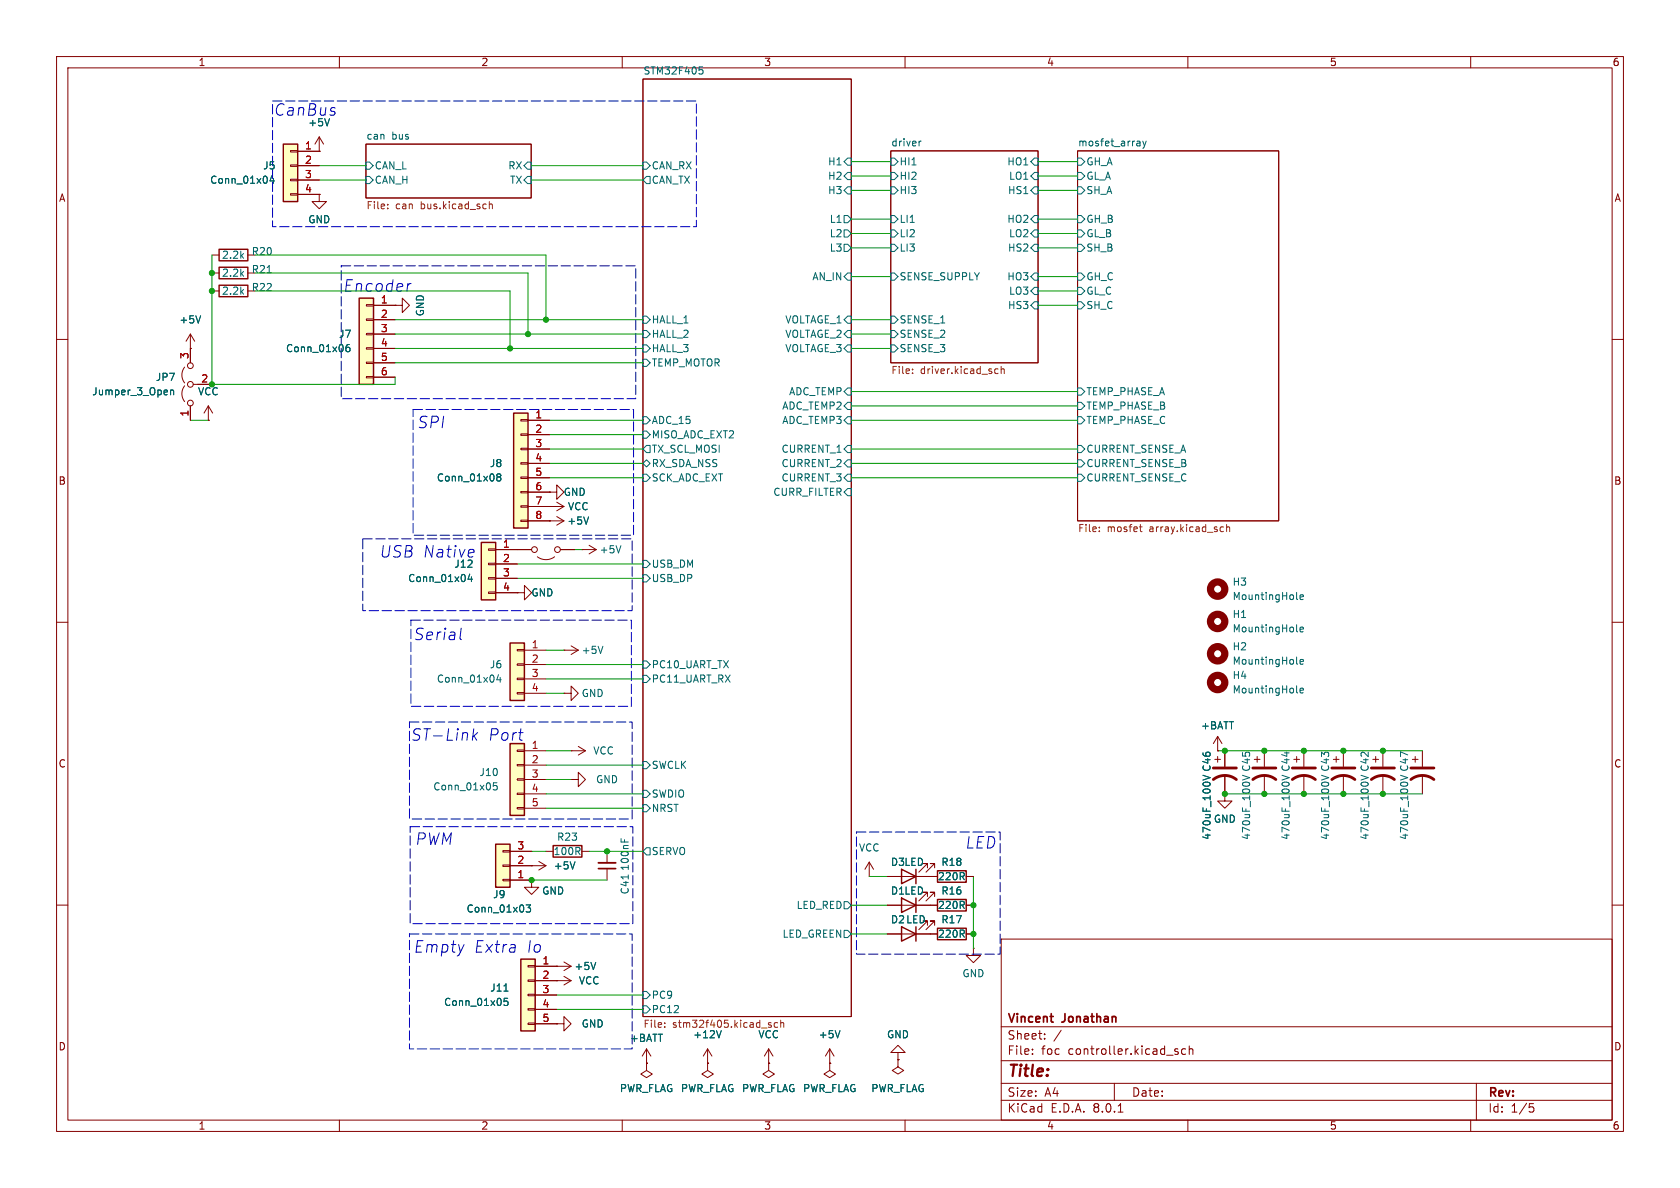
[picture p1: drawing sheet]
<svg xmlns="http://www.w3.org/2000/svg" width="297mm" height="210mm" viewBox="0 0 297 210" stroke-linecap="round" stroke-linejoin="round" font-family="sans-serif">
<g fill="none" stroke="#840000" stroke-width=".18">
<path d="M10 10h277v190h-277zM12 12h273v186h-273zM60 10v2M110 10v2M113.7 14h36.8v165.7h-36.8zM160 10v2M210 10v2M260 10v2M56.4 34.4v1.2h-1.2l1.2 1.3 1.3-1.3h-1.3M56.4 34.4h.1M64.7 25.5h29.2v9.5h-29.2zM157.5 26.7h26v37.4h-26z"/>
<path d="M190.5 26.7h35.6v65.4h-35.6zM10 60h2M285 60h2M10 110h2M285 110h2M214.8 134.2h1M215.3 133.7v1M216.5 132.7v2.8M216.5 137v3.3M228.7 134.2h1M229.2 133.7v1M230.5 132.7v2.8"/>
<path d="M230.5 137v3.3M235.7 134.2h1M236.2 133.7v1M237.5 132.7v2.8M237.5 137v3.3M242.7 134.2h1M243.2 133.7v1M244.5 132.7v2.8M244.5 137v3.3M249.7 134.2h1M250.2 133.7v1M251.5 132.7v2.8"/>
<path d="M251.5 137v3.3M10 160h2M285 160h2M164.5 160h1.2M170.8 160h1.3M177 166h108v32h-108zM60 198v2M110 198v2M160 198v2M177 194.5h108M177 191.5h108M177 187.5h108"/>
<path d="M177 181.5h108M182.5 186.3v.1M182.5 185.5v.1M184.7 183.6v.1M184.7 182.8v.1M187.6 182.1l-1.3 2M197 191.5v3M197.7 196.6h.8M207.9 185.9l.3 .1 .1 .2-.2 .2h-.3M207.9 185.4l.3 .1M209.6 185.5l-.4-.1-.3 .3v.4l.1 .2h.6M210 198v2"/>
<path d="M210.2 185.5l.3-.1 .3 .1 .1 .9M210.2 184.9v1.5M260 198v2M261 191.5v6.5M270.4 195.1h.7M270.5 195.7h.4l.3 .3-.2 .5-.5 .1"/>
</g>
<g fill="none" stroke="#006464" stroke-width=".18">
<path d="M123.6 11.8h.6M123.7 12.3h.3l.3 .3-.1 .4-.5 .1M64.7 28.6h.6l.7 .7-.7 .6h-.6zM64.7 31.2h.6l.7 .6-.7 .7h-.6zM93.3 28.6h.6v1.3h-.6l-.7-.6zM93.3 31.2h.6v1.3h-.6l-.7-.7zM113.7 28.6h.6l.6 .7-.6 .6h-.6zM113.7 31.8l.6-.6h.6v1.3h-.6zM149.2 38.1h.7l.6 .6-.6 .7h-.7zM149.2 31.1l.7-.6h.6v1.3h-.6zM149.2 33.7l.7-.7h.6v1.3h-.6zM149.9 27.9h.6v1.3h-.6l-.7-.6z"/>
<path d="M157.5 38.1h.6l.6 .6-.6 .7h-.6zM157.5 27.9h.6l.6 .7-.6 .6h-.6zM157.5 33h.6l.6 .7-.6 .6h-.6zM157.5 30.5h.6l.6 .6-.6 .7h-.6zM162.8 24.9l-.3 .3M182.9 27.9h.6v1.3h-.6l-.7-.6zM182.9 30.5h.6v1.3h-.6l-.7-.7zM182.9 33h.6v1.3h-.6l-.7-.6zM182.9 38.1h.6v1.3h-.6l-.7-.7zM190.5 38.1h.6l.7 .6-.7 .7h-.6zM190.5 27.9h.6l.7 .7-.7 .6h-.6zM190.5 30.5h.6l.7 .6-.7 .7h-.6z"/>
<path d="M190.5 33h.6l.7 .7-.7 .6h-.6zM201.4 24.9l.1 .2v.7M201.5 25.7l-.4 .1M201.5 25.3h-.4M202 24.9l.3 .9M202.3 25.8l-.3 .4M202.6 24.9l-.3 .9M113.7 55.9h.6l.6 .6-.6 .7h-.6zM113.7 58.4h.6l.6 .7-.6 .6h-.6zM149.2 56.5l.7-.6h.6v1.3h-.6zM149.2 59.1l.7-.7h.6v1.3h-.6zM149.2 40.6h.7l.6 .7-.6 .6h-.7z"/>
<path d="M149.2 43.2h.7l.6 .6-.6 .7h-.7zM149.9 48.3h.6v1.2h-.6l-.7-.6zM157.5 40.6h.6l.6 .7-.6 .6h-.6zM157.5 43.2h.6l.6 .6-.6 .7h-.6zM157.5 48.3h.6l.6 .6-.6 .6h-.6zM157.5 55.9h.6l.6 .6-.6 .7h-.6zM157.5 58.4h.6l.6 .7-.6 .6h-.6zM182.9 53.3h.6v1.3h-.6l-.7-.6zM182.9 43.2h.6v1.3h-.6l-.7-.7zM182.9 48.3h.6v1.2h-.6l-.7-.6zM182.9 50.8h.6v1.3h-.6l-.7-.7zM182.9 40.6h.6v1.3h-.6l-.7-.6z"/>
<path d="M190.5 50.8h.6l.7 .6-.7 .7h-.6zM190.5 40.6h.6l.7 .7-.7 .6h-.6zM190.5 48.3h.6l.7 .6-.7 .6h-.6zM190.5 53.3h.6l.7 .7-.7 .6h-.6zM190.5 43.2h.6l.7 .6-.7 .7h-.6zM113.7 76.2h.6l.6 .6-.6 .7h-.6zM113.7 63.5h.6l.6 .6-.6 .7h-.6zM113.7 61h.6l.6 .6-.6 .6h-.6zM113.7 73.7h.6l.6 .6-.6 .6h-.6zM114.3 78.7h.6v1.3h-.6l-.6-.6zM149.2 61.6l.7-.6h.6v1.2h-.6zM149.2 71.8l.7-.7h.6v1.3h-.6z"/>
<path d="M149.2 74.3l.7-.6h.6v1.2h-.6zM149.2 79.4l.7-.7h.6v1.3h-.6zM149.9 68.6h.6v1.3h-.6l-.7-.7zM157.5 61h.6l.6 .6-.6 .6h-.6zM190.5 71.1h.6l.7 .7-.7 .6h-.6zM190.5 73.7h.6l.7 .6-.7 .6h-.6zM190.5 68.6h.6l.7 .6-.7 .7h-.6zM190.5 78.7h.6l.7 .7-.7 .6h-.6zM113.7 99.1h.6l.6 .6-.6 .6h-.6zM113.7 81.9l.6-.6 .6 .6-.6 .7zM113.7 83.8h.6l.6 .7-.6 .6h-.6zM149.2 87l.7-.6h.6v1.2h-.6z"/>
<path d="M149.2 81.9l.7-.6h.6v1.3h-.6zM149.9 83.8h.6v1.3h-.6l-.7-.6zM190.5 83.8h.6l.7 .7-.7 .6h-.6zM190.5 81.3h.6l.7 .6-.7 .7h-.6zM113.7 101.6h.6l.6 .6-.6 .7h-.6zM113.7 119.4h.6l.6 .6-.6 .7h-.6zM113.7 116.8h.6l.6 .7-.6 .6h-.6zM229.2 111.5l.2 .2M229.8 111.3l.6-.1v-.3h-.4l-.2 .1 .1 .6h.5M113.7 139.7h.6l.6 .6-.6 .7h-.6zM113.7 134.6h.6l.6 .7-.6 .6h-.6zM212.7 137l1.2 .5-1.2 .4"/>
<path d="M226.6 137l1.3 .5-1.3 .4M229.2 122.3l.2 .2M229.8 122.1l.6-.1v-.3h-.4l-.2 .1 .1 .6h.5M233.6 137l1.3 .5-1.3 .4M240.6 137l1.3 .5-1.3 .4M247.6 137l1.3 .5-1.3 .4M113.7 142.2h.6l.6 .7-.6 .6h-.6zM113.7 150.5l.6-.6h.6v1.2h-.6zM149.2 159.4h.7l.6 .6-.6 .7h-.7zM113.7 177.8h.6l.6 .6-.6 .7h-.6zM113.7 175.3h.6l.6 .6-.6 .6h-.6zM149.2 164.5h.7l.6 .6-.6 .6h-.7z"/>
</g>
<g fill="none" stroke="#725600" stroke-width=".18">
<path d="M68.5 36.8v.1M68.5 36.1v.1M86.5 35.6v1.3M86.5 36.2l.2-.1h.3v.8M161.3 65.9v.1M161.3 65.3v.1M176 66h.4M176 65.3h.4M177 65.3l.2-.1 .3 .1v.7M177 64.8v1.2M194.3 93.9v.1M194.3 93.2v.1"/>
<path d="M201.4 93.1h.5M201.6 93.8l.3 .2M216.2 93.1l.1 .1M216.3 93.9l-.1 .1M216.8 93.3l.2-.2 .3 .1 .1 .8M216.8 92.7v1.3M117.5 181.5v.1M117.5 180.8v.1M135.9 181.1l.5 .3-.1 .2h-.3M135.9 180.8h.4M137.5 180.8h-.4l-.2 .2 .1 .6h.5M138 180.9l.2-.1h.3l.1 .8"/>
<path d="M138 180.3v1.3"/>
</g>
<path d="M165.7 159h5.1v2h-5.1z" fill="none" stroke="#840000" stroke-width=".25"/>
<path d="M214.5 137.8a3.3 3.3 0 0 1 4.1 0M214.5 135.8h4.1M228.5 137.8a3.3 3.3 0 0 1 4 0M228.5 135.8h4M235.5 137.8a3.3 3.3 0 0 1 4 0M235.5 135.8h4M242.4 137.8a3.3 3.3 0 0 1 4.1 0M242.4 135.8h4.1M249.4 137.8a3.3 3.3 0 0 1 4.1 0M249.4 135.8h4.1" fill="none" stroke="#840000" stroke-width=".51"/>
<g fill="none" stroke="#840000" stroke-width="1.3">
<circle cx="215.3" cy="109.9" r="1.27"/>
<circle cx="215.3" cy="120.6" r="1.27"/>
</g>
<path d="M90.8 73h2.5v20.3h-2.5z" fill="#ffffc2"/>
<g fill="none" stroke="#840000" stroke-width=".18">
<path d="M56.4 26.7h.1M56.4 24.2l-.7 1.3M56.4 24.2v2.5M56.4 24.2l.8 1.3M69.8 54h1.3v1.2l1.3-1.2-1.3-1.3v1.3M69.8 54h.1M92.1 79.2h1.2v.3h-1.2zM92.1 76.7h1.2v.3h-1.2zM92.1 74.2h1.2v.2h-1.2zM93.3 74.3h3.9M93.3 76.8h3.9M93.3 79.4h3.9"/>
<path d="M92.1 91.9h1.2v.3h-1.2zM92.1 89.4h1.2v.3h-1.2zM92.1 86.9h1.2v.2h-1.2zM92.1 84.3h1.2v.3h-1.2zM92.1 81.8h1.2v.2h-1.2zM93.3 81.9h3.9M93.3 84.5h3.9M93.3 87h3.9M93.3 89.5h3.9M93.3 92.1h3.9M215.3 132.7h.1M215.3 130.2l-.8 1.2"/>
<path d="M215.3 130.2v2.5M215.3 130.2l.7 1.2"/>
</g>
<path d="M90.8 73h2.5v20.3h-2.5z" fill="none" stroke="#840000" stroke-width=".25"/>
<path d="M58.3 21l-.5 1.2M88.1 84.3l-.3-.2 .3-.3h.2l.2 .2-.2 .3M88.1 84.3l-.3 .3v.2l.3 .2h.2l.2-.2v-.4l-.2-.1M88.1 84.3h.2M229.2 117.2l.2 .2M229.2 105.8l.2 .2M229.8 117l.6-.1v-.3h-.4l-.2 .2 .1 .6h.5M229.8 105.6l.6-.2v-.2l-.4-.1-.2 .2 .1 .6h.5" fill="none" stroke="#006464" stroke-width=".18"/>
<g fill="none" stroke="#840000" stroke-width="1.3">
<circle cx="215.3" cy="115.6" r="1.27"/>
<circle cx="215.3" cy="104.1" r="1.27"/>
</g>
<path d="M50.1 25.5h2.5v10.1h-2.5z" fill="#ffffc2"/>
<path d="M51.4 34.2h1.2v.3h-1.2zM51.4 31.7h1.2v.3h-1.2zM51.4 29.2h1.2v.2h-1.2zM51.4 26.6h1.2v.3h-1.2zM52.6 26.7h3.8M52.6 29.3h3.8M52.6 31.8h3.8M52.6 34.4h3.8M37.5 51.4h1.2M43.8 51.4h1.3" fill="none" stroke="#840000" stroke-width=".18"/>
<path d="M50.1 25.5h2.5v10.1h-2.5zM38.7 50.4h5.1v2.1h-5.1z" fill="none" stroke="#840000" stroke-width=".25"/>
<path d="M48 31.1l-.3 .9h.8M48.3 31.6v.8" fill="none" stroke="#006464" stroke-width=".18"/>
<path d="M63.5 52.7h2.5v15.2h-2.5z" fill="#ffffc2"/>
<g fill="none" stroke="#840000" stroke-width=".18">
<path d="M33.7 59.1v5M33.7 59.1l-.8 1.2M33.7 59.1l.7 1.2M37.5 48.3h1.2M37.5 45.1h1.2M43.8 48.3h1.3M43.8 45.1h1.3M64.8 58.9h1.2v.3h-1.2zM64.8 56.4h1.2v.2h-1.2zM64.8 53.8h1.2v.3h-1.2zM66 54h3.8M66 56.5h3.8"/>
<path d="M66 59.1h3.8M32.6 68.2a2.26 2.26 0 0 0 0 2.8M32.6 64.9a2.26 2.26 0 0 0 0 2.8M33.7 61.6h.1M33.7 71.8v2.5M34.2 67.9h3.3M36.8 74.3h.1M36.8 71.8l-.7 1.2M36.8 71.8v2.5M36.8 71.8l.8 1.2M64.8 66.5h1.2v.3h-1.2zM64.8 64h1.2v.3h-1.2z"/>
<path d="M64.8 61.5h1.2v.2h-1.2zM66 61.6h3.8M66 64.1h3.8M66 66.7h3.8M97.2 87h1.2v1.3l1.3-1.3-1.3-1.3v1.3M97.2 87h.1M97.2 92.1h.1M97.2 89.5h.1M97.2 92.1h2.5M97.2 89.5h2.5M98.4 91.3l1.3 .8M98.4 88.8l1.3 .7"/>
<path d="M99.7 92.1l-1.3 .7M99.7 89.5l-1.3 .8M99.7 114.9h.1M99.7 114.9h2.5M101 114.2l1.2 .7M102.2 114.9l-1.2 .8M101 132.7h.1M101 137.8h1.2v1.3l1.3-1.3-1.3-1.3v1.3M101 137.8h.1M101 132.7h2.5M102.2 132l1.3 .7M103.5 132.7l-1.3 .8"/>
<path d="M221.7 134.2h1.1M222.2 133.7v1M223.5 132.7v2.8M223.5 137v3.3M153.7 154.9h.1M153.7 152.4l-.8 1.3M153.7 152.4v2.5M153.7 152.4l.7 1.3M156.8 154.9h8.9M164 153.4v-.7h-.8h.8l-1.6 1.5M164 158.5v-.8h-.8h.8l-1.6 1.6M165.2 153.4v-.7h-.7h.7l-1.5 1.5"/>
<path d="M165.2 158.5v-.8h-.7h.7l-1.5 1.6M170.8 154.9h1.3M216.5 140.3v1.3h-1.2l1.2 1.3 1.3-1.3h-1.3M216.5 140.3h.1M156.8 165.1h8.9M156.8 160h7.7M164 163.6v-.8h-.8h.8l-1.6 1.5M165.2 163.6v-.8h-.7h.7l-1.5 1.5M170.8 165.1h1.3M172.1 167.6v1.3h-1.3l1.3 1.3 1.3-1.3h-1.3M172.1 167.6h.1"/>
<circle cx="33.7" cy="64.6" r=".51"/>
<circle cx="33.7" cy="67.9" r=".51"/>
<circle cx="33.7" cy="71.2" r=".51"/>
</g>
<path d="M38.7 47.2h5.1v2.1h-5.1zM38.7 44.1h5.1v2h-5.1zM63.5 52.7h2.5v15.2h-2.5zM159.4 153.7l2.5 1.2-2.5 1.3zM159.4 158.8l2.5 1.2-2.5 1.3zM161.9 153.7v2.5M161.9 158.8v2.5M165.7 153.9h5.1v2.1h-5.1zM159.4 163.8l2.5 1.3-2.5 1.3zM161.9 163.8v2.6M165.7 164.1h5.1v2h-5.1z" fill="none" stroke="#840000" stroke-width=".25"/>
<path d="M35.5 55.8l-.5 1.3M47.2 48.2h.8M30.2 68.9v.9M30.2 69.1l.1-.2 .3 .1 .1 .8M61.8 60.9l-.4 .1a.86 .86 0 0 0 0 1.2l.4-.1 .1-.5-.3-.2h-.3l-.1 .2M104 91.4l-.4 1.3M106.6 114.2l-.4 1.3M219.7 137l1.2 .5-1.2 .4" fill="none" stroke="#006464" stroke-width=".18"/>
<path d="M221.5 137.8a3.3 3.3 0 0 1 4.1 0M221.5 135.8h4.1" fill="none" stroke="#840000" stroke-width=".51"/>
<path d="M90.2 113.7h2.5v10.1h-2.5z" fill="#ffffc2"/>
<g fill="none" stroke="#840000" stroke-width=".18">
<path d="M91.4 97.2h2.6M95 98.4a2.54 2.54 0 0 0 3 0M99.1 97.2h2.5M91.4 119.9h1.3v.2h-1.3zM91.4 117.3h1.3v.3h-1.3zM91.4 114.8h1.3v.3h-1.3zM92.7 114.9h3.8M92.7 117.5h3.8M91.4 122.4h1.3v.3h-1.3zM92.7 120h3.8M92.7 122.6h3.8M99.7 122.6h1.3v1.2l1.2-1.2-1.2-1.3v1.3"/>
<path d="M99.7 122.6h.1"/>
<circle cx="94.5" cy="97.2" r=".51"/>
<circle cx="98.6" cy="97.2" r=".51"/>
</g>
<path d="M90.2 113.7h2.5v10.1h-2.5z" fill="none" stroke="#840000" stroke-width=".25"/>
<path d="M88.1 119.3l-.3 .9h.8M88.4 119.7v.9" fill="none" stroke="#006464" stroke-width=".18"/>
<path d="M85.1 95.9h2.5v10.1h-2.5z" fill="#ffffc2"/>
<g fill="none" stroke="#840000" stroke-width=".18">
<path d="M86.4 99.6h1.2v.2h-1.2zM86.4 97h1.2v.3h-1.2zM87.6 97.2h3.8M87.6 99.7h3.8M102.9 97.2h.1M102.9 97.2h2.5M104.1 96.4l1.3 .8M105.4 97.2l-1.3 .7M86.4 104.6h1.2v.3h-1.2zM86.4 102.1h1.2v.3h-1.2zM87.6 102.2h3.8M87.6 104.8h3.8"/>
<path d="M91.4 104.8h1.3v1.2l1.3-1.2-1.3-1.3v1.3M91.4 104.8h.1"/>
</g>
<path d="M85.1 95.9h2.5v10.1h-2.5z" fill="none" stroke="#840000" stroke-width=".25"/>
<path d="M109.8 96.5l-.5 1.2M83 101.5l-.3 .9h.8M83.3 102v.8" fill="none" stroke="#006464" stroke-width=".18"/>
<path d="M92.1 169.5h2.5v12.7h-2.5z" fill="#ffffc2"/>
<g fill="none" stroke="#840000" stroke-width=".18">
<path d="M93.3 178.3h1.3v.3h-1.3zM93.3 175.8h1.3v.2h-1.3zM93.3 173.2h1.3v.3h-1.3zM93.3 170.7h1.3v.2h-1.3zM94.6 170.8h6.4M94.6 173.4h6.4M94.6 175.9h3.8M94.6 178.4h3.8M98.4 173.4h.1M98.4 170.8h.1M99.7 172.6l1.3 .8M99.7 170.1l1.3 .7"/>
<path d="M101 173.4l-1.3 .7M101 170.8l-1.3 .8M93.3 180.8h1.3v.3h-1.3zM94.6 181h3.8"/>
</g>
<path d="M92.1 169.5h2.5v12.7h-2.5z" fill="none" stroke="#840000" stroke-width=".25"/>
<path d="M89.1 175.2h.7M89.8 176.5h-.6l-.1 .6 .2-.1h.4l.1 .2v.4l-.2 .1-.5-.1M105.3 170.1l-.4 1.3" fill="none" stroke="#006464" stroke-width=".18"/>
<path d="M87.6 149.2h2.6v7.6h-2.6z" fill="#ffffc2"/>
<path d="M88.9 150.4h1.3v.2h-1.3zM88.9 152.9h1.3v.3h-1.3zM88.9 155.4h1.3v.3h-1.3zM90.2 155.6h3.8M90.2 153h3.8M90.2 150.5h3.8" fill="none" stroke="#840000" stroke-width=".18"/>
<path d="M87.6 149.2h2.6v7.6h-2.6z" fill="none" stroke="#840000" stroke-width=".25"/>
<path d="M93 160h.8l-.4 .4 .3 .2v.5l-.1 .1-.6-.1" fill="none" stroke="#006464" stroke-width=".18"/>
<path d="M90.2 131.4h2.5v12.7h-2.5z" fill="#ffffc2"/>
<g fill="none" stroke="#840000" stroke-width=".18">
<path d="M52.6 26.7h3.8M52.6 29.3h3.8M52.6 31.8h3.8M52.6 34.4h3.8M56.4 34.4h.1M56.4 26.7h.1M66 54h3.8M66 56.5h3.8M66 59.1h3.8M69.8 54h.1M33.7 61.6h.1M33.7 61.6v2.5"/>
<path d="M33.7 71.8v2.5M34.9 67.9h2.6M36.8 74.3h.1M66 61.6h3.8M66 64.1h3.8M66 66.7h3.8M93.3 74.3h3.9M93.3 76.8h3.9M93.3 79.4h3.9M87.6 97.2h6.4M87.6 99.7h3.8M93.3 81.9h3.9"/>
<path d="M93.3 84.5h3.9M93.3 87h3.9M93.3 89.5h3.9M93.3 92.1h3.9M97.2 87h.1M97.2 92.1h.1M97.2 89.5h.1M99.1 97.2h2.5M87.6 102.2h3.8M87.6 104.8h3.8M91.4 104.8h.1M91.4 137.7h1.3v.2h-1.3z"/>
<path d="M91.4 135.1h1.3v.3h-1.3zM91.4 132.6h1.3v.2h-1.3zM92.7 132.7h3.8M92.7 135.3h3.8M92.7 137.8h3.8M215.3 132.7h.1M216.5 132.7v2.8M216.5 137v3.3M90.2 153h6.3M90.2 150.5h3.8M90.2 155.6h3.8M91.4 142.7h1.3v.3h-1.3z"/>
<path d="M91.4 140.2h1.3v.3h-1.3zM92.7 140.3h3.8M92.7 142.9h3.8M94 153h.1M94 155.6v1.2h-1.3l1.3 1.3 1.2-1.3h-1.2M94 155.6h.1M95.2 152.3l1.3 .7M96.5 153l-1.3 .8M96.5 150.5h1.3M102.9 150.5h1.2M107.3 150.5v2M107.3 153.5v2.1"/>
<path d="M156.8 154.9h2.6M161.9 154.9h3.8M170.8 154.9h1.3M216.5 140.3h.1M94.6 170.8h3.8M94.6 173.4h3.8M94.6 175.9h3.8M94.6 178.4h3.8M98.4 173.4h.1M98.4 170.8h.1M156.8 165.1h2.6M156.8 160h2.6"/>
<path d="M161.9 165.1h3.8M161.9 160h3.8M170.8 165.1h1.3M170.8 160h1.3M94.6 181h3.8M98.4 181h1.3v1.2l1.3-1.2-1.3-1.3v1.3M98.4 181h.1M114.3 188v1.2l1 .7-1 .6-1-.6 1-.7M114.3 188h.1M114.3 185.4l-.8 1.3M114.3 185.4v2.6M114.3 185.4l.8 1.3"/>
<path d="M125.1 188h.1M125.1 188v1.2l1 .7-1 .6-1-.6 1-.7M125.1 185.4l-.8 1.3M125.1 185.4v2.6M125.1 185.4l.8 1.3M135.9 188v1.2l1 .7-1 .6-1-.6 1-.7M135.9 188h.1M135.9 185.4l-.8 1.3M135.9 185.4v2.6M135.9 185.4l.8 1.3M146.7 188h.1M146.7 188v1.2l1 .7-1 .6-1-.6 1-.7"/>
<path d="M146.7 185.4l-.8 1.3M146.7 185.4v2.6M146.7 185.4l.7 1.3M158.7 186.1h-1.2l1.2-1.3 1.3 1.3h-1.3v1.2M158.7 187.3h.1M158.7 187.3v1.3l1.1 .6-1.1 .7-1-.7 1-.6"/>
</g>
<path d="M90.2 131.4h2.5v12.7h-2.5zM97.8 149.5h5.1v2h-5.1z" fill="none" stroke="#840000" stroke-width=".25"/>
<g fill="none" stroke="#006464" stroke-width=".18">
<path d="M48 31.1l-.3 .9h.8M48.3 31.6v.8M58.3 21l-.5 1.2M35.5 55.8l-.5 1.3M30.2 68.9v.9M30.2 69.1l.1-.2 .3 .1 .1 .8M61.8 60.9l-.4 .1a.86 .86 0 0 0 0 1.2l.4-.1 .1-.5-.3-.2h-.3l-.1 .2M88.1 84.3l-.3-.2 .3-.3h.2l.2 .2-.2 .3M88.1 84.3l-.3 .3v.2l.3 .2h.2l.2-.2v-.4l-.2-.1M88.1 84.3h.2M104 91.4l-.4 1.3M83 101.5l-.3 .9h.8"/>
<path d="M83.3 102v.8M87.9 138.4h-.7v.6l.2-.1h.4l.1 .2v.4l-.2 .1-.5-.1M212.7 137l1.2 .5-1.2 .4M93 160h.8l-.4 .4 .3 .2v.5l-.1 .1-.6-.1M101.7 152.3l-.5 1.3M109.8 148.2v.7M110.4 148.4v.5M111.1 154.7v.7M89.1 175.2h.7M89.8 176.5h-.6l-.1 .6 .2-.1h.4l.1 .2v.4l-.2 .1-.5-.1M105.3 170.1l-.4 1.3M127.5 182.2l-.4 1.3"/>
<path d="M148.5 182.2l-.4 1.3"/>
</g>
<path d="M105.8 152.5h3" fill="none" stroke="#840000" stroke-width=".33"/>
<path d="M105.8 153.5h3" fill="none" stroke="#840000" stroke-width=".3"/>
<path d="M72.7 50.1l-.4 .1M83.7 97.2l.1 .4M81.4 113l.2 .1M81.5 111l-.2 1.8M83.8 128.8l-.3 2.1M83.8 130.1l.5 .8M84.4 129.5l-.8 .8" fill="none" stroke="#0000c2" stroke-width=".18"/>
<path d="M48.2 17.9h74.9v22.2h-74.9zM60.3 47h52.1v23.5h-52.1zM73 72.4h39v22.2h-39zM64.1 95.3h47.7v12.7h-47.7zM72.6 109.6h39v15.3h-39zM72.4 127.6h39.4v17.2h-39.4zM72.5 146.1h39.4v17.2h-39.4zM151.4 147.1h25.4v21.6h-25.4zM72.4 165.1h39.4v20.3h-39.4z" fill="none" stroke="#0000c2" stroke-width=".18" stroke-dasharray="1.7 .6"/>
<g fill="none" stroke="#009600" stroke-width=".18">
<path d="M56.4 29.3h8.3M56.4 31.8h8.3M93.9 29.3h19.8M93.9 31.8h19.8M150.5 31.1h7M150.5 38.7h7M150.5 33.7h7M150.5 28.6h7M183.5 31.1h7M183.5 38.7h7M183.5 33.7h7M183.5 28.6h7"/>
<path d="M37.5 45.1v22.8h32.3v-1.2M45.1 45.1h51.4v11.4M45.1 48.3h48.2v10.8M45.1 51.4h45.1v10.2M69.8 59.1h43.9M69.8 56.5h43.9M150.5 48.9h7M150.5 59.1h7M150.5 56.5h7M150.5 41.3h7M150.5 43.8h7M183.5 48.9h7"/>
<path d="M183.5 51.4h7M183.5 41.3h7M183.5 43.8h7M183.5 54h7M33.7 74.3h3.1M69.8 61.6h43.9M69.8 64.1h43.9M97.2 74.3h16.5M97.2 76.8h16.5M97.2 79.4h16.5M150.5 61.6h7M150.5 74.3h40"/>
<path d="M150.5 79.4h40M150.5 69.2h40M150.5 71.8h40M91.4 99.7h22.3M97.2 84.5h16.5M97.2 81.9h16.5M101.6 97.2h1.3M150.5 84.5h40M150.5 81.9h40M91.4 102.2h22.3M96.5 114.9h3.2M96.5 117.5h17.2"/>
<path d="M96.5 135.3h17.2M96.5 137.8h4.5M96.5 132.7h4.5M96.5 122.6h3.2M96.5 120h17.2M215.3 132.7h36.2M94 155.6h13.3M94 150.5h2.5M96.5 140.3h17.2M96.5 142.9h17.2M104.1 150.5h9.6M153.7 154.9h3.1"/>
<path d="M172.1 154.9v12.7M216.5 140.3h35M98.4 178.4h15.3M98.4 175.9h15.3M150.5 160h6.3M150.5 165.1h6.3"/>
</g>
<g fill="#009600" stroke="#009600" stroke-width=".18">
<circle cx="96.5" cy="56.5" r=".46"/>
<circle cx="93.3" cy="59.1" r=".46"/>
<circle cx="90.2" cy="61.6" r=".46"/>
<circle cx="223.5" cy="132.7" r=".46"/>
<circle cx="230.5" cy="132.7" r=".46"/>
<circle cx="230.5" cy="140.3" r=".46"/>
<circle cx="244.5" cy="132.7" r=".46"/>
<circle cx="244.5" cy="140.3" r=".46"/>
<circle cx="237.5" cy="140.3" r=".46"/>
<circle cx="237.5" cy="132.7" r=".46"/>
<circle cx="223.5" cy="140.3" r=".46"/>
<circle cx="216.5" cy="140.3" r=".46"/>
<circle cx="216.5" cy="132.7" r=".46"/>
<circle cx="172.1" cy="165.1" r=".46"/>
<circle cx="172.1" cy="160" r=".46"/>
<circle cx="94" cy="155.6" r=".46"/>
<circle cx="107.3" cy="150.5" r=".46"/>
<circle cx="37.5" cy="48.3" r=".46"/>
<circle cx="37.5" cy="51.4" r=".46"/>
<circle cx="37.5" cy="67.9" r=".46"/>
</g>
<g font-size="2.8" fill="#0000c2">
<text x="48.3" y="20.7">CanBus</text>
<text x="60.6" y="51.8">Encoder</text>
<text x="73.7" y="75.9">SPI</text>
<text x="67" y="98.8">USB Native</text>
<text x="73" y="113.4">Serial</text>
<text x="72.6" y="131.2">ST-Link</text>
<text x="86.3" y="131.2">Port</text>
<text x="73.3" y="149.6">PWM</text>
<text x="170.6" y="150.2">LED</text>
<text x="73.1" y="168.6">Empty</text>
<text x="83.8" y="168.6">Extra</text>
<text x="93.1" y="168.6">Io</text>
</g>
<text font-size="2.8" fill="#840000" x="178" y="190.9">Title:</text>
<g font-size="2.1" fill="#840000">
<text x="178" y="184">Sheet:</text>
<text x="178" y="181.2">Vincent</text>
<text x="187.9" y="181.2">Jonathan</text>
<text x="178" y="186.7">File:</text>
<text x="184.1" y="186.7">foc</text>
<text x="188.9" y="186.7">controller.kicad_sch</text>
<text x="178" y="196.9">KiCad</text>
<text x="178" y="194.1">Size:</text>
<text x="184.7" y="194.1">A4</text>
<text x="185.7" y="196.9">E.D.A.</text>
<text x="193.3" y="196.9">8.0.1</text>
<text x="200" y="194.1">Date:</text>
<text x="263" y="194.3">Rev:</text>
<text x="263" y="196.9">Id:</text>
<text x="267.1" y="196.9">1/5</text>
</g>
<g font-size="1.8" fill="#840000">
<text x="35" y="11.9">1</text>
<text x="85" y="11.9">2</text>
<text x="135" y="11.9">3</text>
<text x="185" y="11.9">4</text>
<text x="235" y="11.9">5</text>
<text x="285" y="11.9">6</text>
<text x="10.3" y="35.9">A</text>
<text x="285.3" y="35.9">A</text>
<text x="10.3" y="85.9">B</text>
<text x="285.3" y="85.9">B</text>
<text x="10.3" y="135.9">C</text>
<text x="285.3" y="135.9">C</text>
<text x="10.3" y="185.9">D</text>
<text x="285.3" y="185.9">D</text>
<text x="35" y="199.9">1</text>
<text x="85" y="199.9">2</text>
<text x="135" y="199.9">3</text>
<text x="185" y="199.9">4</text>
<text x="235" y="199.9">5</text>
<text x="285" y="199.9">6</text>
</g>
<g font-size="1.8" fill="#006464">
<text x="113.7" y="13.3">STM32F405</text>
<text x="54.4" y="22.5">+5V</text>
<text x="64.7" y="24.8">can</text>
<text x="69.3" y="24.8">bus</text>
<text x="146.3" y="29.4">H1</text>
<text x="157.5" y="26">driver</text>
<text x="158.9" y="29.4">HI1</text>
<text x="178" y="29.4">HO1</text>
<text x="190.5" y="26">mosfet_array</text>
<text x="192" y="29.4">GH_A</text>
<text x="37.1" y="32.7">Conn_01x04</text>
<text x="46.4" y="30.1">J5</text>
<text x="66.2" y="30.1">CAN_L</text>
<text x="66.2" y="32.7">CAN_H</text>
<text x="89.8" y="30.1">RX</text>
<text x="90.1" y="32.7">TX</text>
<text x="115.1" y="30.1">CAN_RX</text>
<text x="115.1" y="32.7">CAN_TX</text>
<text x="146.3" y="32">H2</text>
<text x="146.3" y="34.5">H3</text>
<text x="158.9" y="34.5">HI3</text>
<text x="158.9" y="32">HI2</text>
<text x="178.1" y="34.5">HS1</text>
<text x="178.3" y="32">LO1</text>
<text x="192" y="32">GL_A</text>
<text x="192" y="34.5">SH_A</text>
<text x="54.4" y="39.7">GND</text>
<text x="146.6" y="39.6">L1</text>
<text x="158.9" y="39.6">LI1</text>
<text x="178" y="39.6">HO2</text>
<text x="192" y="39.6">GH_B</text>
<text x="39.1" y="45.9">2.2k</text>
<text x="44.4" y="45.3">R20</text>
<text x="146.6" y="42.1">L2</text>
<text x="146.6" y="44.7">L3</text>
<text x="158.9" y="42.1">LI2</text>
<text x="158.9" y="44.7">LI3</text>
<text x="178.1" y="44.7">HS2</text>
<text x="178.3" y="42.1">LO2</text>
<text x="192" y="42.1">GL_B</text>
<text x="192" y="44.7">SH_B</text>
<text x="39.1" y="52.3">2.2k</text>
<text x="39.1" y="49.1">2.2k</text>
<text x="44.4" y="51.7">R22</text>
<text x="44.4" y="48.5">R21</text>
<text x="143.5" y="49.8">AN_IN</text>
<text x="158.9" y="49.8">SENSE_SUPPLY</text>
<text x="178" y="49.8">HO3</text>
<text x="178.3" y="52.3">LO3</text>
<text x="192" y="52.3">GL_C</text>
<text x="192" y="49.8">GH_C</text>
<text x="31.6" y="57.4">+5V</text>
<text x="59.8" y="59.9">J7</text>
<text x="75.2" y="56" transform="rotate(-90 75.2 56)">GND</text>
<text x="115.1" y="57.4">HALL_1</text>
<text x="115.1" y="59.9">HALL_2</text>
<text x="138.7" y="57.4">VOLTAGE_1</text>
<text x="138.7" y="59.9">VOLTAGE_2</text>
<text x="158.9" y="57.4">SENSE_1</text>
<text x="158.9" y="59.9">SENSE_2</text>
<text x="178.1" y="54.8">HS3</text>
<text x="192" y="54.8">SH_C</text>
<text x="50.5" y="62.5">Conn_01x06</text>
<text x="115.1" y="65">TEMP_MOTOR</text>
<text x="115.1" y="62.5">HALL_3</text>
<text x="138.7" y="62.5">VOLTAGE_3</text>
<text x="158.9" y="62.5">SENSE_3</text>
<text x="16.2" y="70.1">Jumper_3_Open</text>
<text x="27.5" y="67.5">JP7</text>
<text x="34.9" y="70.1">VCC</text>
<text x="139.4" y="70.1">ADC_TEMP</text>
<text x="192" y="70.1">TEMP_PHASE_A</text>
<text x="115.1" y="77.7">MISO_ADC_EXT2</text>
<text x="115.1" y="75.2">ADC_15</text>
<text x="138.2" y="72.6">ADC_TEMP2</text>
<text x="138.2" y="75.2">ADC_TEMP3</text>
<text x="192" y="72.6">TEMP_PHASE_B</text>
<text x="192" y="75.2">TEMP_PHASE_C</text>
<text x="86.5" y="82.8">J8</text>
<text x="115.1" y="80.2">TX_SCL_MOSI</text>
<text x="115.1" y="82.8">RX_SDA_NSS</text>
<text x="138.1" y="80.2">CURRENT_1</text>
<text x="138.1" y="82.8">CURRENT_2</text>
<text x="192" y="82.8">CURRENT_SENSE_B</text>
<text x="192" y="80.2">CURRENT_SENSE_A</text>
<text x="77.1" y="85.3">Conn_01x08</text>
<text x="99.6" y="87.9">GND</text>
<text x="115.1" y="85.3">SCK_ADC_EXT</text>
<text x="136.6" y="87.9">CURR_FILTER</text>
<text x="138.1" y="85.3">CURRENT_3</text>
<text x="192" y="85.3">CURRENT_SENSE_C</text>
<text x="100.2" y="92.9">+5V</text>
<text x="100.3" y="90.4">VCC</text>
<text x="80.2" y="100.6">J12</text>
<text x="105.9" y="98">+5V</text>
<text x="115.1" y="100.6">USB_DM</text>
<text x="72.1" y="103.1">Conn_01x04</text>
<text x="93.8" y="105.6">GND</text>
<text x="115.1" y="103.1">USB_DP</text>
<text x="217.8" y="103.7">H3</text>
<text x="217.8" y="106.3">MountingHole</text>
<text x="217.8" y="109.4">H1</text>
<text x="217.8" y="112">MountingHole</text>
<text x="86.5" y="118.3">J6</text>
<text x="102.7" y="115.8">+5V</text>
<text x="115.1" y="118.3">PC10_UART_TX</text>
<text x="217.8" y="115.2">H2</text>
<text x="217.8" y="117.7">MountingHole</text>
<text x="77.1" y="120.9">Conn_01x04</text>
<text x="102.7" y="123.4">GND</text>
<text x="115.1" y="120.9">PC11_UART_RX</text>
<text x="217.8" y="120.2">H4</text>
<text x="217.8" y="122.8">MountingHole</text>
<text x="212.2" y="129.1">+BATT</text>
<text x="84.7" y="137.4">J10</text>
<text x="104.8" y="133.6">VCC</text>
<text x="115.1" y="136.1">SWCLK</text>
<text x="214.2" y="136.5" transform="rotate(-90 214.2 136.5)">C46</text>
<text x="221.2" y="136.5" transform="rotate(-90 221.2 136.5)">C45</text>
<text x="228.2" y="136.5" transform="rotate(-90 228.2 136.5)">C44</text>
<text x="235.2" y="136.5" transform="rotate(-90 235.2 136.5)">C43</text>
<text x="242.2" y="136.5" transform="rotate(-90 242.2 136.5)">C42</text>
<text x="249.1" y="136.5" transform="rotate(-90 249.1 136.5)">C47</text>
<text x="76.5" y="139.9">Conn_01x05</text>
<text x="105.3" y="138.7">GND</text>
<text x="115.1" y="143.7">NRST</text>
<text x="115.1" y="141.2">SWDIO</text>
<text x="98.4" y="148.8">R23</text>
<text x="214.2" y="148.6" transform="rotate(-90 214.2 148.6)">470uF_100V</text>
<text x="214.5" y="145.6">GND</text>
<text x="221.2" y="148.6" transform="rotate(-90 221.2 148.6)">470uF_100V</text>
<text x="228.2" y="148.6" transform="rotate(-90 228.2 148.6)">470uF_100V</text>
<text x="235.2" y="148.6" transform="rotate(-90 235.2 148.6)">470uF_100V</text>
<text x="242.2" y="148.6" transform="rotate(-90 242.2 148.6)">470uF_100V</text>
<text x="249.1" y="148.6" transform="rotate(-90 249.1 148.6)">470uF_100V</text>
<text x="97.8" y="151.4">100R</text>
<text x="97.8" y="153.9">+5V</text>
<text x="111.4" y="154" transform="rotate(-90 111.4 154)">100nF</text>
<text x="115.1" y="151.4">SERVO</text>
<text x="151.8" y="150.7">VCC</text>
<text x="157.4" y="153.3">D3LED</text>
<text x="165.7" y="155.8">220R</text>
<text x="166.3" y="153.3">R18</text>
<text x="82.4" y="161.5">Conn_01x03</text>
<text x="87.1" y="159">J9</text>
<text x="95.8" y="158.3">GND</text>
<text x="111.4" y="158.2" transform="rotate(-90 111.4 158.2)">C41</text>
<text x="140.7" y="160.9">LED_RED</text>
<text x="157.4" y="158.3">D1LED</text>
<text x="165.7" y="160.9">220R</text>
<text x="166.3" y="158.3">R16</text>
<text x="138.2" y="166">LED_GREEN</text>
<text x="157.4" y="163.4">D2 LED</text>
<text x="165.7" y="166">220R</text>
<text x="166.3" y="163.4">R17</text>
<text x="101.5" y="171.7">+5V</text>
<text x="170" y="172.9">GND</text>
<text x="78.4" y="178">Conn_01x05</text>
<text x="86.6" y="175.5">J11</text>
<text x="102.2" y="174.2">VCC</text>
<text x="115.1" y="179.3">PC12</text>
<text x="115.1" y="176.8">PC9</text>
<text x="102.7" y="181.8">GND</text>
<text x="111.3" y="184.4">+BATT</text>
<text x="122.5" y="183.7">+12V</text>
<text x="134" y="183.7">VCC</text>
<text x="144.6" y="183.7">+5V</text>
<text x="156.7" y="183.7">GND</text>
<text x="109.5" y="193.3">PWR_FLAG PWR_FLAG PWR_FLAG PWR_FLAG</text>
<text x="153.9" y="193.3">PWR_FLAG</text>
</g>
<g font-size="1.8" fill="#a90000">
<text x="53.8" y="26.5">1</text>
<text x="53.8" y="29">2</text>
<text x="53.8" y="31.6">3</text>
<text x="53.8" y="34.1">4</text>
<text x="67.2" y="53.7">1</text>
<text x="67.2" y="56.3">2</text>
<text x="67.2" y="58.8">3</text>
<text x="33.4" y="63.6" transform="rotate(-90 33.4 63.6)">3</text>
<text x="67.2" y="61.3">4</text>
<text x="67.2" y="63.9">5</text>
<text x="35.5" y="67.7">2</text>
<text x="67.2" y="66.4">6</text>
<text x="33.4" y="73.7" transform="rotate(-90 33.4 73.7)">1</text>
<text x="94.5" y="74">1</text>
<text x="94.5" y="76.6">2</text>
<text x="94.5" y="79.1">3</text>
<text x="94.5" y="81.7">4</text>
<text x="94.5" y="84.2">5</text>
<text x="94.5" y="86.7">6</text>
<text x="94.5" y="89.3">7</text>
<text x="94.5" y="91.8">8</text>
<text x="88.8" y="96.9">1</text>
<text x="88.8" y="99.4">2</text>
<text x="88.8" y="102">3</text>
<text x="88.8" y="104.5">4</text>
<text x="93.9" y="114.7">1</text>
<text x="93.9" y="117.2">2</text>
<text x="93.9" y="119.8">3</text>
<text x="93.9" y="122.3">4</text>
<text x="93.9" y="132.5">1</text>
<text x="93.9" y="135">2</text>
<text x="93.9" y="137.5">3</text>
<text x="93.9" y="140.1">4</text>
<text x="93.9" y="142.6">5</text>
<text x="91.4" y="155.3">1</text>
<text x="91.4" y="152.8">2</text>
<text x="91.4" y="150.2">3</text>
<text x="95.8" y="170.6">1</text>
<text x="95.8" y="173.1">2</text>
<text x="95.8" y="175.6">3</text>
<text x="95.8" y="178.2">4</text>
<text x="95.8" y="180.7">5</text>
</g>
<g font-size="1.8" fill="#725600">
<text x="64.7" y="37.3">File:</text>
<text x="69.9" y="37.3">can</text>
<text x="74.5" y="37.3">bus.kicad_sch</text>
<text x="157.5" y="66.4">File:</text>
<text x="162.7" y="66.4">driver.kicad_sch</text>
<text x="190.5" y="94.4">File:</text>
<text x="195.7" y="94.4">mosfet</text>
<text x="203.3" y="94.4">array.kicad_sch</text>
<text x="113.7" y="182">File:</text>
<text x="118.9" y="182">stm32f405.kicad_sch</text>
</g>
</svg>
